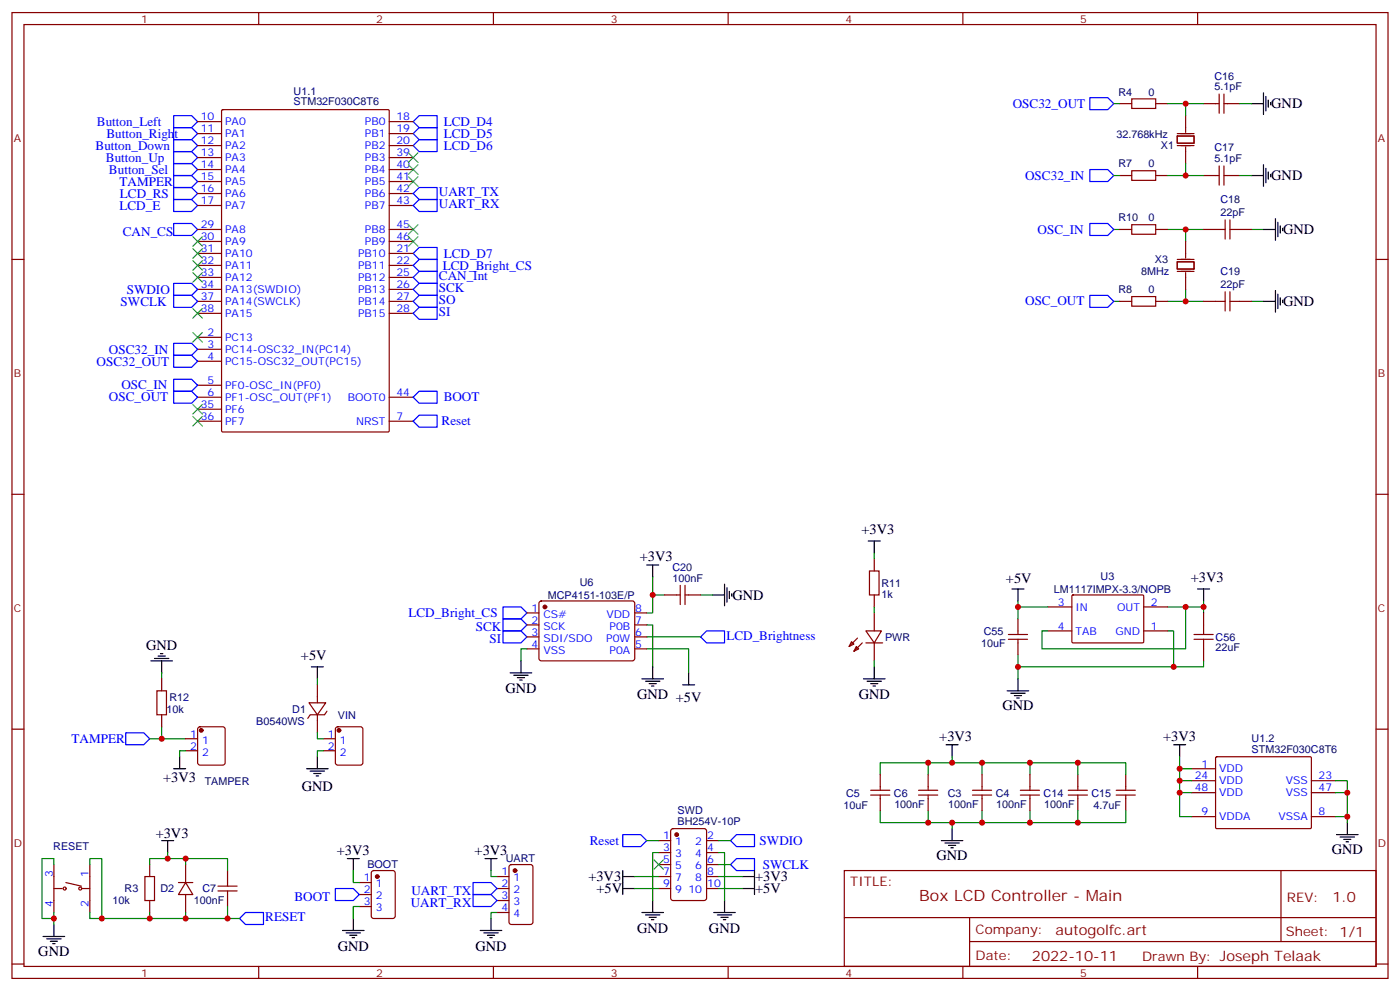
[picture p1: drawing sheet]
<svg xmlns="http://www.w3.org/2000/svg" width="412mm" height="292mm" viewBox="0 0 412 292" stroke-linecap="round" stroke-linejoin="round" font-family="sans-serif">
<g fill="none" stroke="#870000" stroke-width=".35">
<path d="M3.5 3.7h405.4v284.3h-405.4zM7.1 7.2h398.2v277.3h-398.2zM76.2 3.7v3.5M145.3 3.7v3.5M214.5 3.7v3.5M283.6 3.7v3.5M352.8 3.7v3.5M58.2 35.8h7.1M58.2 39.3h7.1M65.3 32.5l.3-.2h48.7l.3 .2 .1 94.3-.2 .3-48.9 .1-.3-.2zM114.7 35.8h7M114.7 39.3h7"/>
<path d="M329.8 30.5h3.6M333.4 29.1h7v2.8h-7zM340.4 30.5h3.6M346.8 39.3h4.9M349.2 34v5M354.5 30.5h4.6M359.1 27.7v5.6M360.5 27.7v5.6M360.5 30.5h4.6M58.2 42.9h7.1M58.2 46.4h7.1M58.2 49.9h7.1"/>
<path d="M58.2 53.4h7.1M58.2 57h7.1M114.7 42.9h7M114.7 46.4h7M114.7 49.9h7M114.7 53.4h7M114.7 57h7M329.8 51.7h3.6M333.4 50.3h7v2.8h-7zM340.4 51.7h3.6M346.8 40h4.9v2.2h-4.9zM346.8 42.9h4.9"/>
<path d="M349.2 43.2v5M354.5 51.7h4.6M359.1 48.9v5.6M360.5 48.9v5.6M360.5 51.7h4.6M3.5 76.4h3.6M58.2 60.5h7.1M58.2 67.6h7.1M58.2 71.1h7.1M58.2 74.6h7.1M58.2 78.1h7.1M114.7 60.5h7"/>
<path d="M114.7 67.6h7M114.7 71.1h7M114.7 74.6h7M114.7 78.1h7M329.8 67.6h3.6M333.4 66.1h7v2.9h-7zM340.4 67.6h3.6M346.8 77.1h4.9v2.1h-4.9zM346.8 76.4h4.9M346.8 79.9h4.9M349.2 71.1v4.9M354.5 67.6h6.4"/>
<path d="M360.9 64.7v5.7M362.3 67.6h6.4M362.3 64.7v5.7M405.3 76.4h3.6M58.2 81.7h7.1M58.2 85.2h7.1M58.2 88.7h7.1M58.2 92.3h7.1M58.2 99.3h7.1M114.7 81.7h7M114.7 85.2h7M114.7 88.7h7"/>
<path d="M114.7 92.3h7M329.8 88.7h3.6M333.4 87.3h7v2.8h-7zM340.4 88.7h3.6M349.2 80.3v4.9M354.5 88.7h6.4M360.9 85.9v5.6M362.3 88.7h6.4M362.3 85.9v5.6M58.2 102.8h7.1M58.2 106.4h7.1M58.2 116.9h7.1"/>
<path d="M58.2 113.4h7.1M114.7 116.9h7M58.2 124h7.1M58.2 120.5h7.1M114.7 124h7M3.5 145.5h3.6M405.3 145.5h3.6M159 177.1l.5-.2 27 .1 .5 .6-.1 16.5-.6 .5-27.1-.1-.5-.6v-16.3zM195.8 175.2h4.6M200.4 172.3v5.7M201.8 172.3v5.7M201.8 175.2h4.6"/>
<path d="M256.1 168.1h2.8v7.1h-2.8zM257.5 164.6v3.5M257.5 175.2v3.5M308.7 178.7h7M315.8 175.3l.3-.1h20.6l.2 .3-.1 13.6-.3 .2-20.6-.1-.2-.3zM336.9 178.7h7.1M47.6 199.8v3.6M155.2 180.4h3.5M155.2 184h3.5M155.2 187.5h3.5M155.2 191h3.5M187 180.4h3.5"/>
<path d="M187 184h3.5M187 187.5h3.5M187 191h3.5M250.8 188.9l.7 .7-1.4 .7zM252.2 190.3l.7 .7-1.4 .7zM252.6 187.9l-2.5 2.4M254 189.3l-2.5 2.4M255.1 185.7h4.5l-2.1 3.6zM255.1 189.3h4.9M257.5 180.4v5.3M257.5 189.3v5.3M297 188.2h5.7"/>
<path d="M297 186.8h5.7M299.9 182.2v4.6M299.9 188.2v4.6M308.7 185.7h7M336.9 185.7h7.1M351.7 188.2h5.7M351.7 186.8h5.7M354.5 180.4v6.4M354.5 188.2v6.4M3.5 214.7h3.6M46.2 203.4h2.8v7h-2.8zM47.6 210.4v3.6"/>
<path d="M54.7 217.5h3.5M58.4 214.2l.5-.2h6.7l.5 .2 .2 .5v9.8l-.2 .5-.5 .2h-6.7l-.5-.2-.2-.5v-9.8zM91 206.9h5l-2.5 3.5zM93.5 201.6v5.3M93.5 210.4v5.3M95.2 217.5h3.6M96.3 209.4l-.7 1h-4.2l-.7 1.1M99 214.2l.5-.2h6.7l.5 .2 .2 .5v9.8l-.2 .5-.5 .2h-6.7l-.5-.2-.2-.5v-9.8zM405.3 214.7h3.6M54.7 221h3.5M95.2 221h3.6M256.5 234.1h5.6"/>
<path d="M256.5 232.7h5.6M259.3 228.1v4.6M259.3 234.1v4.6M270.6 234.1h5.6M270.6 232.7h5.6M273.4 228.1v4.6M273.4 234.1v4.6M286.5 234.1h5.6M286.5 232.7h5.6M289.3 228.1v4.6M289.3 234.1v4.6M300.6 234.1h5.6"/>
<path d="M300.6 232.7h5.6M303.4 228.1v4.6M303.4 234.1v4.6M314.7 234.1h5.6M314.7 232.7h5.6M317.5 228.1v4.6M317.5 234.1v4.6M328.8 234.1h5.6M328.8 232.7h5.6M331.6 228.1v4.6M331.6 234.1v4.6M351 226.3h7.1"/>
<path d="M351 229.8h7.1M351 233.4h7.1M358.1 223l.3-.2h27.7l.2 .3-.1 20.7-.3 .1h-27.7l-.1-.3zM386.3 229.8h7M386.3 233.4h7M15.9 254.5v14.1M19.4 259.8l4.6 1.1M26.5 254.5v14.1M42.7 258.1h2.8v7h-2.8zM44.1 254.5v3.6M52.6 259.8h4.2M54.7 259.8l2.1 3.5h-4.2z"/>
<path d="M54.7 254.5v5.3M67 256.3v4.6M105.8 259.8h3.6M109.6 256.5l.5-.2h5.6l.7 .4v13l-.4 .6-5.9 .1-.7-.5v-12.9zM146.4 258.1h3.5M150.2 254.7l.4-.2h5.7l.6 .5 .1 16.5-.5 .6-5.9 .1-.6-.5-.1-16.5zM194 247.5h3.6M194 251h3.6M194 258.1h3.6M194 254.5h3.6M197.8 244.2l.5-.3h9.1l.7 .5v20l-.4 .7h-9.4l-.7-.4v-20zM208.1 247.5h3.6"/>
<path d="M208.1 251h3.6M208.1 258.1h3.6M208.1 254.5h3.6M248.7 256.3h156.6v28.2h-156.6zM351 240.4h7.1M377.3 256.3v20.9M386.3 240.4h7M15.9 261.6h2.4M24 261.6h2.5M44.1 265.1v3.5M54.7 263.3v5.3M64.2 260.9h5.6"/>
<path d="M64.2 262.3h5.6M67 262.3v4.6M105.8 263.3h3.6M105.8 266.9h3.6M146.4 261.6h3.5M146.4 265.1h3.5M146.4 268.6h3.5M194 261.6h3.6M208.1 261.6h3.6M248.7 270.1h156.5M285.6 277.2h119.6M285.6 270.1v14.2"/>
<path d="M3.5 283.8h3.6M76.2 284.5v3.5M145.3 284.5v3.5M214.5 284.5v3.5M283.6 284.5v3.5M352.8 284.5v3.5M405.3 283.8h3.6"/>
<circle cx="19" cy="261.6" r=".44"/>
<circle cx="23.6" cy="261.6" r=".44"/>
</g>
<g fill="none" stroke="#00f" stroke-width=".35">
<path d="M51.2 37.6h5.2l1.8 1.7-1.8 1.8h-5.2zM51.2 34h5.2l1.8 1.8-1.8 1.8h-5.2zM121.7 39.3l1.8-1.7h5.3v3.5h-5.3zM121.7 35.8l1.8-1.8h5.3v3.6h-5.3zM321 28.8h5.3l1.8 1.7-1.8 1.8h-5.3zM51.2 48.2h5.2l1.8 1.7-1.8 1.8h-5.2zM51.2 44.6h5.2l1.8 1.8-1.8 1.8h-5.2zM51.2 41.1h5.2l1.8 1.8-1.8 1.7h-5.2zM51.2 58.7h5.2l1.8 1.8-1.8 1.8h-5.2zM51.2 55.2h5.2l1.8 1.8-1.8 1.7h-5.2zM51.2 51.7h5.2l1.8 1.7-1.8 1.8h-5.2zM121.7 42.9l1.8-1.8h5.3v3.5h-5.3z"/>
<path d="M121.7 57l1.8-1.8h5.3v3.5h-5.3zM321 49.9h5.3l1.8 1.8-1.8 1.7h-5.3zM51.2 65.8h5.2l1.8 1.8-1.8 1.7h-5.2zM121.7 74.6l1.8-1.8h5.3v3.6h-5.3zM121.7 60.5l1.8-1.8h5.3v3.6h-5.3zM121.7 78.1l1.8-1.7h5.3v3.5h-5.3zM321 65.8h5.3l1.8 1.8-1.8 1.7h-5.3zM51.2 83.4h5.2l1.8 1.8-1.8 1.8h-5.2zM51.2 87h5.2l1.8 1.7-1.8 1.8h-5.2zM121.7 92.3l1.8-1.8h5.3v3.5h-5.3zM121.7 85.2l1.8-1.8h5.3v3.6h-5.3zM121.7 81.7l1.8-1.8h5.3v3.5h-5.3z"/>
<path d="M123.5 87h5.3v3.5h-5.3l-1.8-1.8zM321 87h5.3l1.8 1.7-1.8 1.8h-5.3zM51.2 115.2h5.2l1.8 1.7-1.8 1.8h-5.2zM51.2 111.7h5.2l1.8 1.7-1.8 1.8h-5.2zM51.2 101.1h5.2l1.8 1.7-1.8 1.8h-5.2zM51.2 104.6h5.2l1.8 1.8-1.8 1.7h-5.2zM121.7 116.9l1.8-1.7h5.3v3.5h-5.3zM121.7 124l1.8-1.8h5.3v3.6h-5.3zM148.2 178.7h5.3l1.7 1.7-1.7 1.8h-5.3zM148.2 182.2h5.3l1.7 1.8-1.7 1.7h-5.3zM148.2 185.7h5.3l1.7 1.8-1.7 1.8h-5.3zM206.4 187.5l1.7-1.8h5.3v3.6h-5.3z"/>
<path d="M37 215.7h5.3l1.8 1.8-1.8 1.8h-5.3zM139.3 259.8h5.3l1.8 1.8-1.8 1.7h-5.3zM183.4 245.7h5.3l1.8 1.8-1.8 1.7h-5.3zM215.2 254.5l1.8-1.7h5.2v3.5h-5.2zM215.2 247.5l1.8-1.8h5.2v3.5h-5.2zM70.6 270.4l1.7-1.8h5.3v3.6h-5.3zM98.8 261.6h5.3l1.7 1.7-1.7 1.8h-5.3zM139.3 263.3h5.3l1.8 1.8-1.8 1.8h-5.3z"/>
</g>
<g fill="#870000" stroke="#870000" stroke-width=".35">
<circle cx="199.3" cy="245.7" r=".53"/>
<circle cx="111.1" cy="258.1" r=".53"/>
<circle cx="151.7" cy="256.3" r=".53"/>
<circle cx="59.3" cy="215" r=".53"/>
<circle cx="99.8" cy="215" r=".53"/>
<circle cx="160.5" cy="178.7" r=".53"/>
</g>
<g fill="none" stroke="#000" stroke-width=".35">
<path d="M368.7 30.5h3.5M372.2 27.3v6.4M372.9 28.4v4.2M373.6 29.5v2.1M374.3 30.2v.7M368.7 51.7h3.5M372.2 48.5v6.4M372.9 49.6v4.2M373.6 50.6v2.1M374.3 51.3v.7M372.2 67.6h3.5M375.7 64.4v6.3"/>
<path d="M376.4 65.4v4.3M377.1 66.5v2.1M377.8 67.2v.7M372.2 88.7h3.5M375.7 85.5v6.4M376.4 86.6v4.2M377.1 87.7v2.1M377.8 88.4v.7M255.8 159.3h3.5M257.5 159.3v3.5M190.5 166.3h3.5M192.3 166.3v3.6"/>
<path d="M209.9 175.2h3.5M213.4 172v6.3M214.1 173v4.3M214.8 174.1v2.1M215.5 174.8v.7M298.1 173.4h3.5M299.9 173.4v3.5M352.8 173.4h3.5M354.5 173.4v3.5M44.4 194.6h6.4M45.5 193.9h4.2M46.6 193.1h2.1"/>
<path d="M47.3 192.4h.7M47.6 194.6v3.5M91.7 196.3h3.5M93.5 196.3v3.5M150.3 198.1h6.3M151.3 198.8h4.3M152.4 199.5h2.1M153.5 194.6v3.5M189.1 199.8h6.3M192.3 196.3v3.5M202.8 198.1v3.5M254.4 199.8h6.3"/>
<path d="M257.5 196.3v3.5M299.9 199.8v3.6M153.1 200.2h.7M190.1 200.6h4.3M191.2 201.3h2.1M191.9 202h.7M201.1 201.6h3.5M255.4 200.6h4.2M256.5 201.3h2.1M257.2 202h.7M278.7 219.3h3.5M280.5 219.3v3.5"/>
<path d="M296.7 203.4h6.3M297.7 204.1h4.3M298.8 204.8h2.1M299.5 205.5h.7M345.7 219.3h3.5M347.5 219.3v3.5M51.2 226.3h3.5M52.9 222.8v3.5M90.3 226.3h6.4M91.4 227h4.2M92.4 227.7h2.1M93.1 228.4h.7"/>
<path d="M93.5 222.8v3.5M47.6 247.5h3.6M49.4 247.5v3.5M102.3 252.8h3.5M104.1 252.8v3.5M142.9 252.8h3.5M144.6 252.8v3.5M183.4 256.3v7M183.4 258.1h3.6M218.7 258.1h3.5M222.2 256.3v7M277.3 247.5h6.3"/>
<path d="M278.3 248.2h4.3M279.4 248.9h2.1M280.1 249.6h.7M280.5 243.9v3.6M393.7 245.7h6.3M394.8 246.4h4.2M395.8 247.1h2.1M396.5 247.8h.7M396.9 242.2v3.5M12.7 275.7h6.3M13.8 276.4h4.2M14.8 277.1h2.1"/>
<path d="M15.5 277.8h.7M15.9 272.2v3.5M100.9 273.9h6.3M102 274.6h4.2M103 275.3h2.1M103.7 276h.7M104.1 270.4v3.5M141.5 273.9h6.3M142.5 274.6h4.3M143.6 275.3h2.1M144.3 276h.7M144.6 270.4v3.5"/>
<path d="M183.4 261.6h3.6M189.1 268.6h6.3M190.1 269.3h4.3M191.2 270.1h2.1M191.9 270.8h.7M192.3 265.1v3.5M210.3 268.6h6.3M211.3 269.3h4.2M212.4 270.1h2.1M213.1 270.8h.7M213.4 265.1v3.5M218.7 261.6h3.5"/>
</g>
<g fill="none" stroke="#008700" stroke-width=".35">
<path d="M328.1 30.5h1.7M344 30.5h5.2v3.5M349.2 30.5h5.3M365.1 30.5h3.6M328.1 51.7h1.7M344 51.7h5.2M349.2 48.2v3.5h5.3M365.1 51.7h3.6M328.1 67.6h1.7M344 67.6h5.2v3.5M349.2 67.6h5.3M368.7 67.6h3.5"/>
<path d="M328.1 88.7h1.7M344 88.7h5.2M349.2 85.2v3.5h5.3M368.7 88.7h3.5M192.3 175.2h3.5M192.3 169.9v10.5h-1.8M206.4 175.2h3.5M257.5 162.8v1.8M257.5 178.7v1.7M299.9 176.9v1.8M308.7 178.7h-8.8v3.5M344 178.7h5.2v12.3h-42.3v-5.3h1.8"/>
<path d="M349.2 178.7h5.3v1.7M354.5 176.9v1.8M47.6 198.1v1.7M93.5 199.8v1.8M155.2 191h-1.7v3.6M190.5 184h1.8v12.3M190.5 191h12.3v7.1M190.5 187.5h15.9M257.5 194.6v1.7M299.9 192.8v3.5h54.6v-1.7M299.9 196.3v3.5M344 185.7h1.7v10.6"/>
<path d="M44.1 217.5h10.6M47.6 214v3.5M93.5 215.7v1.8h1.7M54.7 221h-1.8v1.8M95.2 221h-1.7v1.8M259.3 238.7v3.5h14.1M273.4 228.1v-3.6h15.9v3.6M273.4 238.7v3.5h15.9v-3.5M273.4 224.5h-14.1v3.6M280.5 222.8v1.7M289.3 224.5h14.1v3.6M303.4 238.7v3.5h-14.1"/>
<path d="M303.4 224.5h14.1v3.6M317.5 238.7v3.5h-14.1M317.5 224.5h14.1v3.6M331.6 238.7v3.5h-14.1M347.5 222.8v3.5h3.5M347.5 226.3v3.5h3.5M347.5 229.8v3.6h3.5M347.5 233.4v7h3.5M393.3 233.4h3.6v7M393.3 229.8h3.6v3.6M15.9 254.5v-1.7h-3.6v17.6h3.6v-1.8M26.5 254.5v-1.7h3.5v17.6h-3.5v-1.8"/>
<path d="M49.4 251v1.8h-5.3v1.7M49.4 252.8h5.3v1.7M54.7 252.8h12.3v3.5M104.1 256.3v3.5h1.7M144.6 256.3v1.8h1.8M187 258.1h7M190.5 247.5h3.5M194 251h-1.7v14.1M211.7 251h1.7v14.1M211.7 258.1h7M211.7 247.5h3.5M211.7 254.5h3.5"/>
<path d="M280.5 242.2v1.7M393.3 240.4h3.6v1.8M15.9 270.4v1.8M30 270.4h14.1M44.1 268.6v1.8h10.6v-1.8M54.7 270.4h15.9M67 266.9v3.5M105.8 266.9h-1.7v3.5M146.4 268.6h-1.8v1.8M187 261.6h7M211.7 261.6h7"/>
</g>
<g fill="none" stroke="#3c3" stroke-width=".35">
<path d="M120.3 52l2.8 2.9M120.3 48.5l2.8 2.8M120.3 45l2.8 2.8M123.1 52l-2.8 2.9M123.1 48.5l-2.8 2.8M123.1 45l-2.8 2.8M56.8 73.2l2.8 2.8M56.8 76.7l2.8 2.9M56.8 69.7l2.8 2.8M59.6 73.2l-2.8 2.8M59.6 76.7l-2.8 2.9M59.6 69.7l-2.8 2.8"/>
<path d="M120.3 69.7l2.8 2.8M120.3 66.1l2.8 2.9M123.1 69.7l-2.8 2.8M123.1 66.1l-2.8 2.9M56.8 80.3l2.8 2.8M56.8 90.8l2.8 2.9M56.8 97.9l2.8 2.8M59.6 80.3l-2.8 2.8M59.6 90.8l-2.8 2.9M59.6 97.9l-2.8 2.8M56.8 119.1l2.8 2.8M59.6 119.1l-2.8 2.8"/>
<path d="M56.8 122.6l2.8 2.8M59.6 122.6l-2.8 2.8M192.6 253.1l2.8 2.8M195.4 253.1l-2.8 2.8"/>
</g>
<g fill="#c00">
<circle cx="49.4" cy="252.8" r=".88"/>
<circle cx="44.1" cy="270.4" r=".88"/>
<circle cx="30" cy="270.4" r=".88"/>
<circle cx="67" cy="270.4" r=".88"/>
<circle cx="396.9" cy="240.4" r=".88"/>
<circle cx="396.9" cy="233.4" r=".88"/>
<circle cx="54.7" cy="270.4" r=".88"/>
<circle cx="54.7" cy="252.8" r=".88"/>
<circle cx="347.5" cy="226.3" r=".88"/>
<circle cx="347.5" cy="229.8" r=".88"/>
<circle cx="347.5" cy="233.4" r=".88"/>
<circle cx="280.5" cy="224.5" r=".88"/>
<circle cx="280.5" cy="242.2" r=".88"/>
<circle cx="273.4" cy="224.5" r=".88"/>
<circle cx="273.4" cy="242.2" r=".88"/>
<circle cx="289.3" cy="224.5" r=".88"/>
<circle cx="289.3" cy="242.2" r=".88"/>
<circle cx="303.4" cy="224.5" r=".88"/>
<circle cx="303.4" cy="242.2" r=".88"/>
<circle cx="317.5" cy="224.5" r=".88"/>
<circle cx="317.5" cy="242.2" r=".88"/>
<circle cx="349.3" cy="30.5" r=".88"/>
<circle cx="349.3" cy="51.7" r=".88"/>
<circle cx="349.3" cy="88.7" r=".88"/>
<circle cx="349.3" cy="67.6" r=".88"/>
<circle cx="299.9" cy="196.3" r=".88"/>
<circle cx="354.5" cy="178.7" r=".88"/>
<circle cx="299.9" cy="178.7" r=".88"/>
<circle cx="349.3" cy="178.7" r=".88"/>
<circle cx="345.7" cy="196.3" r=".88"/>
<circle cx="47.6" cy="217.5" r=".88"/>
<circle cx="192.3" cy="175.2" r=".88"/>
<circle cx="15.9" cy="270.4" r=".88"/>
</g>
<text font-size="4.6" fill="#800" x="270.8" y="265.3">Box LCD Controller - Main</text>
<g font-size="4.2">
<text x="374.5" y="31.9">GND</text>
<text x="374.5" y="53.1">GND</text>
<text x="378" y="69">GND</text>
<text x="378" y="90.1">GND</text>
<text x="253.7" y="157.2">+3V3</text>
<text x="188.5" y="165.2">+3V3</text>
<text x="296.3" y="171.6">+5V</text>
<text x="350.8" y="171.3">+3V3</text>
<text x="215.7" y="176.6">GND</text>
<text x="43" y="191.3">GND</text>
<text x="88.6" y="194.2">+5V</text>
<text x="148.9" y="204.1">GND</text>
<text x="187.7" y="205.9">GND +5V</text>
<text x="252.9" y="205.9">GND</text>
<text x="295.3" y="209">GND</text>
<text x="276.7" y="218.2">+3V3</text>
<text x="342.6" y="218.1">+3V3</text>
<text x="48.1" y="230.2">+3V3</text>
<text x="88.9" y="233">GND</text>
<text x="45.9" y="246.8">+3V3</text>
<text x="99.2" y="251.6">+3V3</text>
<text x="139.8" y="251.6">+3V3</text>
<text x="392.3" y="251.4">GND</text>
<text x="275.9" y="253.1">GND</text>
<text x="173.3" y="259.5">+3V3</text>
<text x="175.7" y="263">+5V</text>
<text x="222.4" y="259.5">+3V3</text>
<text x="222.4" y="263">+5V</text>
<text x="187.7" y="274.7">GND</text>
<text x="208.8" y="274.7">GND</text>
<text x="11.3" y="281.3">GND</text>
<text x="99.5" y="280">GND</text>
<text x="140.1" y="280">GND</text>
</g>
<g font-size="4.2" fill="#800">
<text x="392.5" y="265.6">1.0</text>
<text x="310.9" y="275.1">autogolfc.art</text>
<text x="304" y="282.9">2022-10-11</text>
</g>
<g font-size="3.9" fill="#00f">
<text x="298.3" y="31.8">OSC32_OUT</text>
<text x="28.6" y="37.1">Button_Left</text>
<text x="31.4" y="40.6">Button_Right</text>
<text x="130.7" y="40.6">LCD_D5</text>
<text x="130.7" y="37.1">LCD_D4</text>
<text x="28.2" y="44.1">Button_Down</text>
<text x="31.2" y="47.6">Button_Up</text>
<text x="130.7" y="44.1">LCD_D6</text>
<text x="32.1" y="51.2">Button_Sel</text>
<text x="302" y="53">OSC32_IN</text>
<text x="35.2" y="54.7">TAMPER</text>
<text x="35.3" y="58.3">LCD_RS</text>
<text x="129.3" y="57.7">UART_TX</text>
<text x="35.2" y="61.8">LCD_E</text>
<text x="129.3" y="61.2">UART_RX</text>
<text x="36.2" y="69.4">CAN_CS</text>
<text x="305.6" y="68.8">OSC_IN</text>
<text x="130.7" y="75.9">LCD_D7</text>
<text x="129.3" y="82.5">CAN_Int</text>
<text x="130.4" y="79.4">LCD_Bright_CS</text>
<text x="35.5" y="90">SWCLK</text>
<text x="37.3" y="86.4">SWDIO</text>
<text x="129.3" y="86">SCK</text>
<text x="129.3" y="89.5">SO</text>
<text x="302" y="89.9">OSC_OUT</text>
<text x="129.3" y="93">SI</text>
<text x="28.5" y="107.6">OSC32_OUT</text>
<text x="32.1" y="104.1">OSC32_IN</text>
<text x="32.1" y="118.2">OSC_OUT</text>
<text x="35.7" y="114.7">OSC_IN</text>
<text x="130.7" y="118.2">BOOT</text>
<text x="130.1" y="125.2">Reset</text>
<text x="120.3" y="181.7">LCD_Bright_CS</text>
<text x="140.1" y="185.7">SCK</text>
<text x="144.2" y="189.3">SI</text>
<text x="214" y="188.3">LCD_Brightness</text>
<text x="21.1" y="218.8">TAMPER</text>
<text x="173.8" y="248.7">Reset</text>
<text x="223.8" y="248.7">SWDIO</text>
<text x="224.7" y="255.8">SWCLK</text>
<text x="121.2" y="263.3">UART_TX</text>
<text x="86.8" y="265.1">BOOT</text>
<text x="121" y="266.9">UART_RX</text>
<text x="78.1" y="271.1">RESET</text>
</g>
<g font-size="3.9" fill="#800">
<text x="250.5" y="260.9">TITLE:</text>
<text x="379.1" y="265.6">REV:</text>
<text x="287.4" y="275.1">Company:</text>
<text x="378.7" y="275.7">Sheet: 1/1</text>
<text x="287.4" y="282.8">Date:</text>
<text x="336.4" y="282.8">Drawn By: Joseph Telaak</text>
</g>
<g font-size="3.2" fill="#800">
<text x="41.6" y="6.7">1</text>
<text x="110.8" y="6.7">2</text>
<text x="179.9" y="6.7">3</text>
<text x="249.1" y="6.7">4</text>
<text x="318.2" y="6.7">5</text>
<text x="4.1" y="41.8">A</text>
<text x="405.9" y="41.8">A</text>
<text x="4.1" y="110.9">B</text>
<text x="405.9" y="110.9">B</text>
<text x="4.1" y="180.1">C</text>
<text x="405.9" y="180.1">C</text>
<text x="4.1" y="249.2">D</text>
<text x="405.9" y="249.2">D</text>
<text x="41.6" y="287.5">1</text>
<text x="110.8" y="287.5">2</text>
<text x="179.9" y="287.5">3</text>
<text x="249.1" y="287.5">4</text>
<text x="318.2" y="287.5">5</text>
</g>
<g font-size="3.2" fill="#000080">
<text x="357.7" y="23.4">C16</text>
<text x="86.5" y="27.9">U1.1</text>
<text x="329.4" y="28.1">R4</text>
<text x="338.3" y="28.1">0</text>
<text x="357.7" y="26.6">5.1pF</text>
<text x="86.5" y="31">STM32F030C8T6</text>
<text x="328.8" y="40.5">32.768kHz</text>
<text x="341.9" y="44">X1</text>
<text x="357.7" y="47.8">5.1pF</text>
<text x="357.7" y="44.6">C17</text>
<text x="329.4" y="49.3">R7</text>
<text x="338.3" y="49.3">0</text>
<text x="359.5" y="59.8">C18</text>
<text x="329.4" y="65.2">R10</text>
<text x="338.3" y="65.2">0</text>
<text x="359.5" y="63.7">22pF</text>
<text x="340.2" y="77.5">X3</text>
<text x="336.1" y="81">8MHz</text>
<text x="359.5" y="81">C19</text>
<text x="329.4" y="86.3">R8</text>
<text x="338.3" y="86.3">0</text>
<text x="359.5" y="84.8">22pF</text>
<text x="170.8" y="172.6">U6</text>
<text x="198.1" y="171.3">100nF</text>
<text x="198.1" y="168.1">C20</text>
<text x="259.6" y="172.7">R11</text>
<text x="324.2" y="170.8">U3</text>
<text x="161.4" y="176.3">MCP4151-103E/P</text>
<text x="259.6" y="175.9">1k</text>
<text x="310.4" y="174.5">LM1117IMPX-3.3/NOPB</text>
<text x="260.7" y="188.6">PWR</text>
<text x="289.1" y="190.4">10uF</text>
<text x="289.8" y="186.9">C55</text>
<text x="358.1" y="191.8">22uF</text>
<text x="358.1" y="188.6">C56</text>
<text x="49" y="209.8">10k</text>
<text x="49.9" y="206.3">R12</text>
<text x="86.1" y="209.8">D1</text>
<text x="75.5" y="213.3">B0540WS</text>
<text x="99.6" y="211.6">VIN</text>
<text x="368.7" y="221.5">STM32F030C8T6</text>
<text x="368.7" y="218.4">U1.2</text>
<text x="60.3" y="231">TAMPER</text>
<text x="199.6" y="239.6">SWD</text>
<text x="248.5" y="238">10uF</text>
<text x="249.2" y="234.5">C5</text>
<text x="263.3" y="234.5">C6</text>
<text x="263.4" y="238">100nF</text>
<text x="279.2" y="234.5">C3</text>
<text x="279.3" y="238">100nF</text>
<text x="293.3" y="234.5">C4</text>
<text x="293.4" y="238">100nF</text>
<text x="307.4" y="234.5">C14</text>
<text x="307.5" y="238">100nF</text>
<text x="321.5" y="234.5">C15</text>
<text x="322.1" y="238">4.7uF</text>
<text x="199.6" y="242.8">BH254V-10P</text>
<text x="15.7" y="250.4">RESET</text>
<text x="108.2" y="255.7">BOOT</text>
<text x="149" y="253.9">UART</text>
<text x="36.7" y="262.7">R3</text>
<text x="47.3" y="262.7">D2</text>
<text x="59.6" y="262.7">C7</text>
<text x="33.2" y="266.2">10k</text>
<text x="57.1" y="266.3">100nF</text>
</g>
<g font-size="3.2" fill="#00f">
<text x="59.1" y="35.5">10</text>
<text x="116.8" y="35.5">18</text>
<text x="59.1" y="39">11</text>
<text x="66.3" y="36.9">PA0</text>
<text x="66.3" y="40.4">PA1</text>
<text x="107.5" y="36.9">PB0</text>
<text x="107.5" y="40.4">PB1</text>
<text x="116.8" y="39">19</text>
<text x="59.1" y="42.5">12</text>
<text x="59.1" y="46">13</text>
<text x="66.3" y="43.9">PA2</text>
<text x="66.3" y="47.4">PA3</text>
<text x="107.5" y="43.9">PB2</text>
<text x="107.5" y="47.4">PB3</text>
<text x="116.8" y="42.5">20</text>
<text x="116.8" y="46">39</text>
<text x="59.1" y="49.6">14</text>
<text x="59.1" y="53.1">15</text>
<text x="66.3" y="51">PA4</text>
<text x="107.5" y="51">PB4</text>
<text x="116.8" y="49.6">40</text>
<text x="116.8" y="53.1">41</text>
<text x="59.1" y="56.6">16</text>
<text x="66.3" y="54.5">PA5</text>
<text x="66.3" y="58">PA6</text>
<text x="107.5" y="54.5">PB5</text>
<text x="107.5" y="58">PB6</text>
<text x="116.8" y="56.6">42</text>
<text x="59.1" y="60.1">17</text>
<text x="66.3" y="61.6">PA7</text>
<text x="107.5" y="61.6">PB7</text>
<text x="116.8" y="60.1">43</text>
<text x="59.1" y="67.2">29</text>
<text x="59.1" y="70.7">30</text>
<text x="66.3" y="68.6">PA8</text>
<text x="107.5" y="68.6">PB8</text>
<text x="116.8" y="67.2">45</text>
<text x="116.8" y="70.7">46</text>
<text x="59.1" y="74.3">31</text>
<text x="59.1" y="77.8">32</text>
<text x="66.3" y="72.1">PA9</text>
<text x="66.3" y="75.7">PA10</text>
<text x="105.5" y="75.7">PB10</text>
<text x="107.5" y="72.1">PB9</text>
<text x="116.8" y="74.3">21</text>
<text x="116.8" y="77.8">22</text>
<text x="59.1" y="81.3">33</text>
<text x="66.3" y="79.2">PA11</text>
<text x="66.3" y="82.7">PA12</text>
<text x="105.5" y="79.2">PB11</text>
<text x="105.5" y="82.7">PB12</text>
<text x="116.8" y="81.3">25</text>
<text x="59.1" y="84.8">34</text>
<text x="59.1" y="88.4">37</text>
<text x="66.3" y="86.3">PA13(SWDIO)</text>
<text x="66.3" y="89.8">PA14(SWCLK)</text>
<text x="105.5" y="86.3">PB13</text>
<text x="105.5" y="89.8">PB14</text>
<text x="116.8" y="84.8">26</text>
<text x="116.8" y="88.4">27</text>
<text x="59.1" y="91.9">38</text>
<text x="66.3" y="93.3">PA15</text>
<text x="105.5" y="93.3">PB15</text>
<text x="116.8" y="91.9">28</text>
<text x="61.1" y="99">2</text>
<text x="66.3" y="100.4">PC13</text>
<text x="61.1" y="102.5">3</text>
<text x="61.1" y="106">4</text>
<text x="66.3" y="103.9">PC14-OSC32_IN(PC14)</text>
<text x="66.3" y="107.4">PC15-OSC32_OUT(PC15)</text>
<text x="61.1" y="113.1">5</text>
<text x="61.1" y="116.6">6</text>
<text x="66.3" y="114.5">PF0-OSC_IN(PF0)</text>
<text x="66.3" y="118">PF1-OSC_OUT(PF1)</text>
<text x="102.5" y="118">BOOT0</text>
<text x="116.8" y="116.6">44</text>
<text x="59.1" y="120.1">35</text>
<text x="59.1" y="123.6">36</text>
<text x="66.3" y="121.5">PF6</text>
<text x="66.3" y="125.1">PF7</text>
<text x="104.9" y="125.1">NRST</text>
<text x="116.8" y="123.6">7</text>
<text x="311.6" y="178.3">3</text>
<text x="316.8" y="179.7">IN</text>
<text x="329.1" y="179.7">OUT</text>
<text x="339" y="178.3">2</text>
<text x="156.6" y="180.1">1</text>
<text x="156.6" y="183.6">2</text>
<text x="160.1" y="181.9">CS#</text>
<text x="160.1" y="185.4">SCK</text>
<text x="178.6" y="181.9">VDD</text>
<text x="179.6" y="185.4">P0B</text>
<text x="187.1" y="183.6">7</text>
<text x="187.1" y="180.1">8</text>
<text x="311.6" y="185.4">4</text>
<text x="339" y="185.4">1</text>
<text x="156.6" y="187.1">3</text>
<text x="156.6" y="190.7">4</text>
<text x="160.1" y="188.9">SDI/SDO</text>
<text x="178.6" y="188.9">P0W</text>
<text x="187.1" y="190.7">5</text>
<text x="187.1" y="187.1">6</text>
<text x="316.8" y="186.8">TAB</text>
<text x="328.6" y="186.8">GND</text>
<text x="160.1" y="192.4">VSS</text>
<text x="179.6" y="192.4">P0A</text>
<text x="56" y="217.1">1</text>
<text x="56" y="220.7">2</text>
<text x="59.5" y="218.9">1</text>
<text x="96.6" y="217.1">1</text>
<text x="96.6" y="220.7">2</text>
<text x="100.1" y="218.9">1</text>
<text x="59.5" y="222.4">2</text>
<text x="100.1" y="222.4">2</text>
<text x="353.9" y="226">1</text>
<text x="359.1" y="227.4">VDD</text>
<text x="351.9" y="229.5">24</text>
<text x="351.9" y="233">48</text>
<text x="359.1" y="230.9">VDD</text>
<text x="378.7" y="230.9">VSS</text>
<text x="388.4" y="229.5">23</text>
<text x="388.4" y="233">47</text>
<text x="359.1" y="234.4">VDD</text>
<text x="378.7" y="234.4">VSS</text>
<text x="353.9" y="240.1">9</text>
<text x="359.1" y="241.5">VDDA</text>
<text x="376.6" y="241.5">VSSA</text>
<text x="388.4" y="240.1">8</text>
<text x="195.4" y="247.1">1</text>
<text x="195.4" y="250.6">3</text>
<text x="198.9" y="248.9">1</text>
<text x="204.8" y="248.9">2</text>
<text x="208.3" y="250.6">4</text>
<text x="208.3" y="247.1">2</text>
<text x="147.7" y="257.7">1</text>
<text x="195.4" y="254.2">5</text>
<text x="195.4" y="257.7">7</text>
<text x="198.9" y="252.4">3</text>
<text x="198.9" y="255.9">5</text>
<text x="204.8" y="255.9">6</text>
<text x="204.8" y="252.4">4</text>
<text x="208.3" y="257.7">8</text>
<text x="208.3" y="254.2">6</text>
<text x="15.5" y="258.1" transform="rotate(-90 15.5 258.1)">3</text>
<text x="26.1" y="258.1" transform="rotate(-90 26.1 258.1)">1</text>
<text x="107.2" y="259.5">1</text>
<text x="107.2" y="263">2</text>
<text x="110.7" y="261.2">1</text>
<text x="147.7" y="261.2">2</text>
<text x="151.2" y="259.5">1</text>
<text x="151.2" y="263">2</text>
<text x="195.4" y="261.2">9</text>
<text x="198.9" y="259.5">7</text>
<text x="198.9" y="263">9</text>
<text x="202.8" y="263">10</text>
<text x="204.8" y="259.5">8</text>
<text x="208.3" y="261.2">10</text>
<text x="15.5" y="267.1" transform="rotate(-90 15.5 267.1)">4</text>
<text x="26.1" y="267.1" transform="rotate(-90 26.1 267.1)">2</text>
<text x="107.2" y="266.5">3</text>
<text x="110.7" y="264.8">2</text>
<text x="110.7" y="268.3">3</text>
<text x="147.7" y="264.8">3</text>
<text x="147.7" y="268.3">4</text>
<text x="151.2" y="266.5">3</text>
<text x="151.2" y="270.1">4</text>
</g>
</svg>
